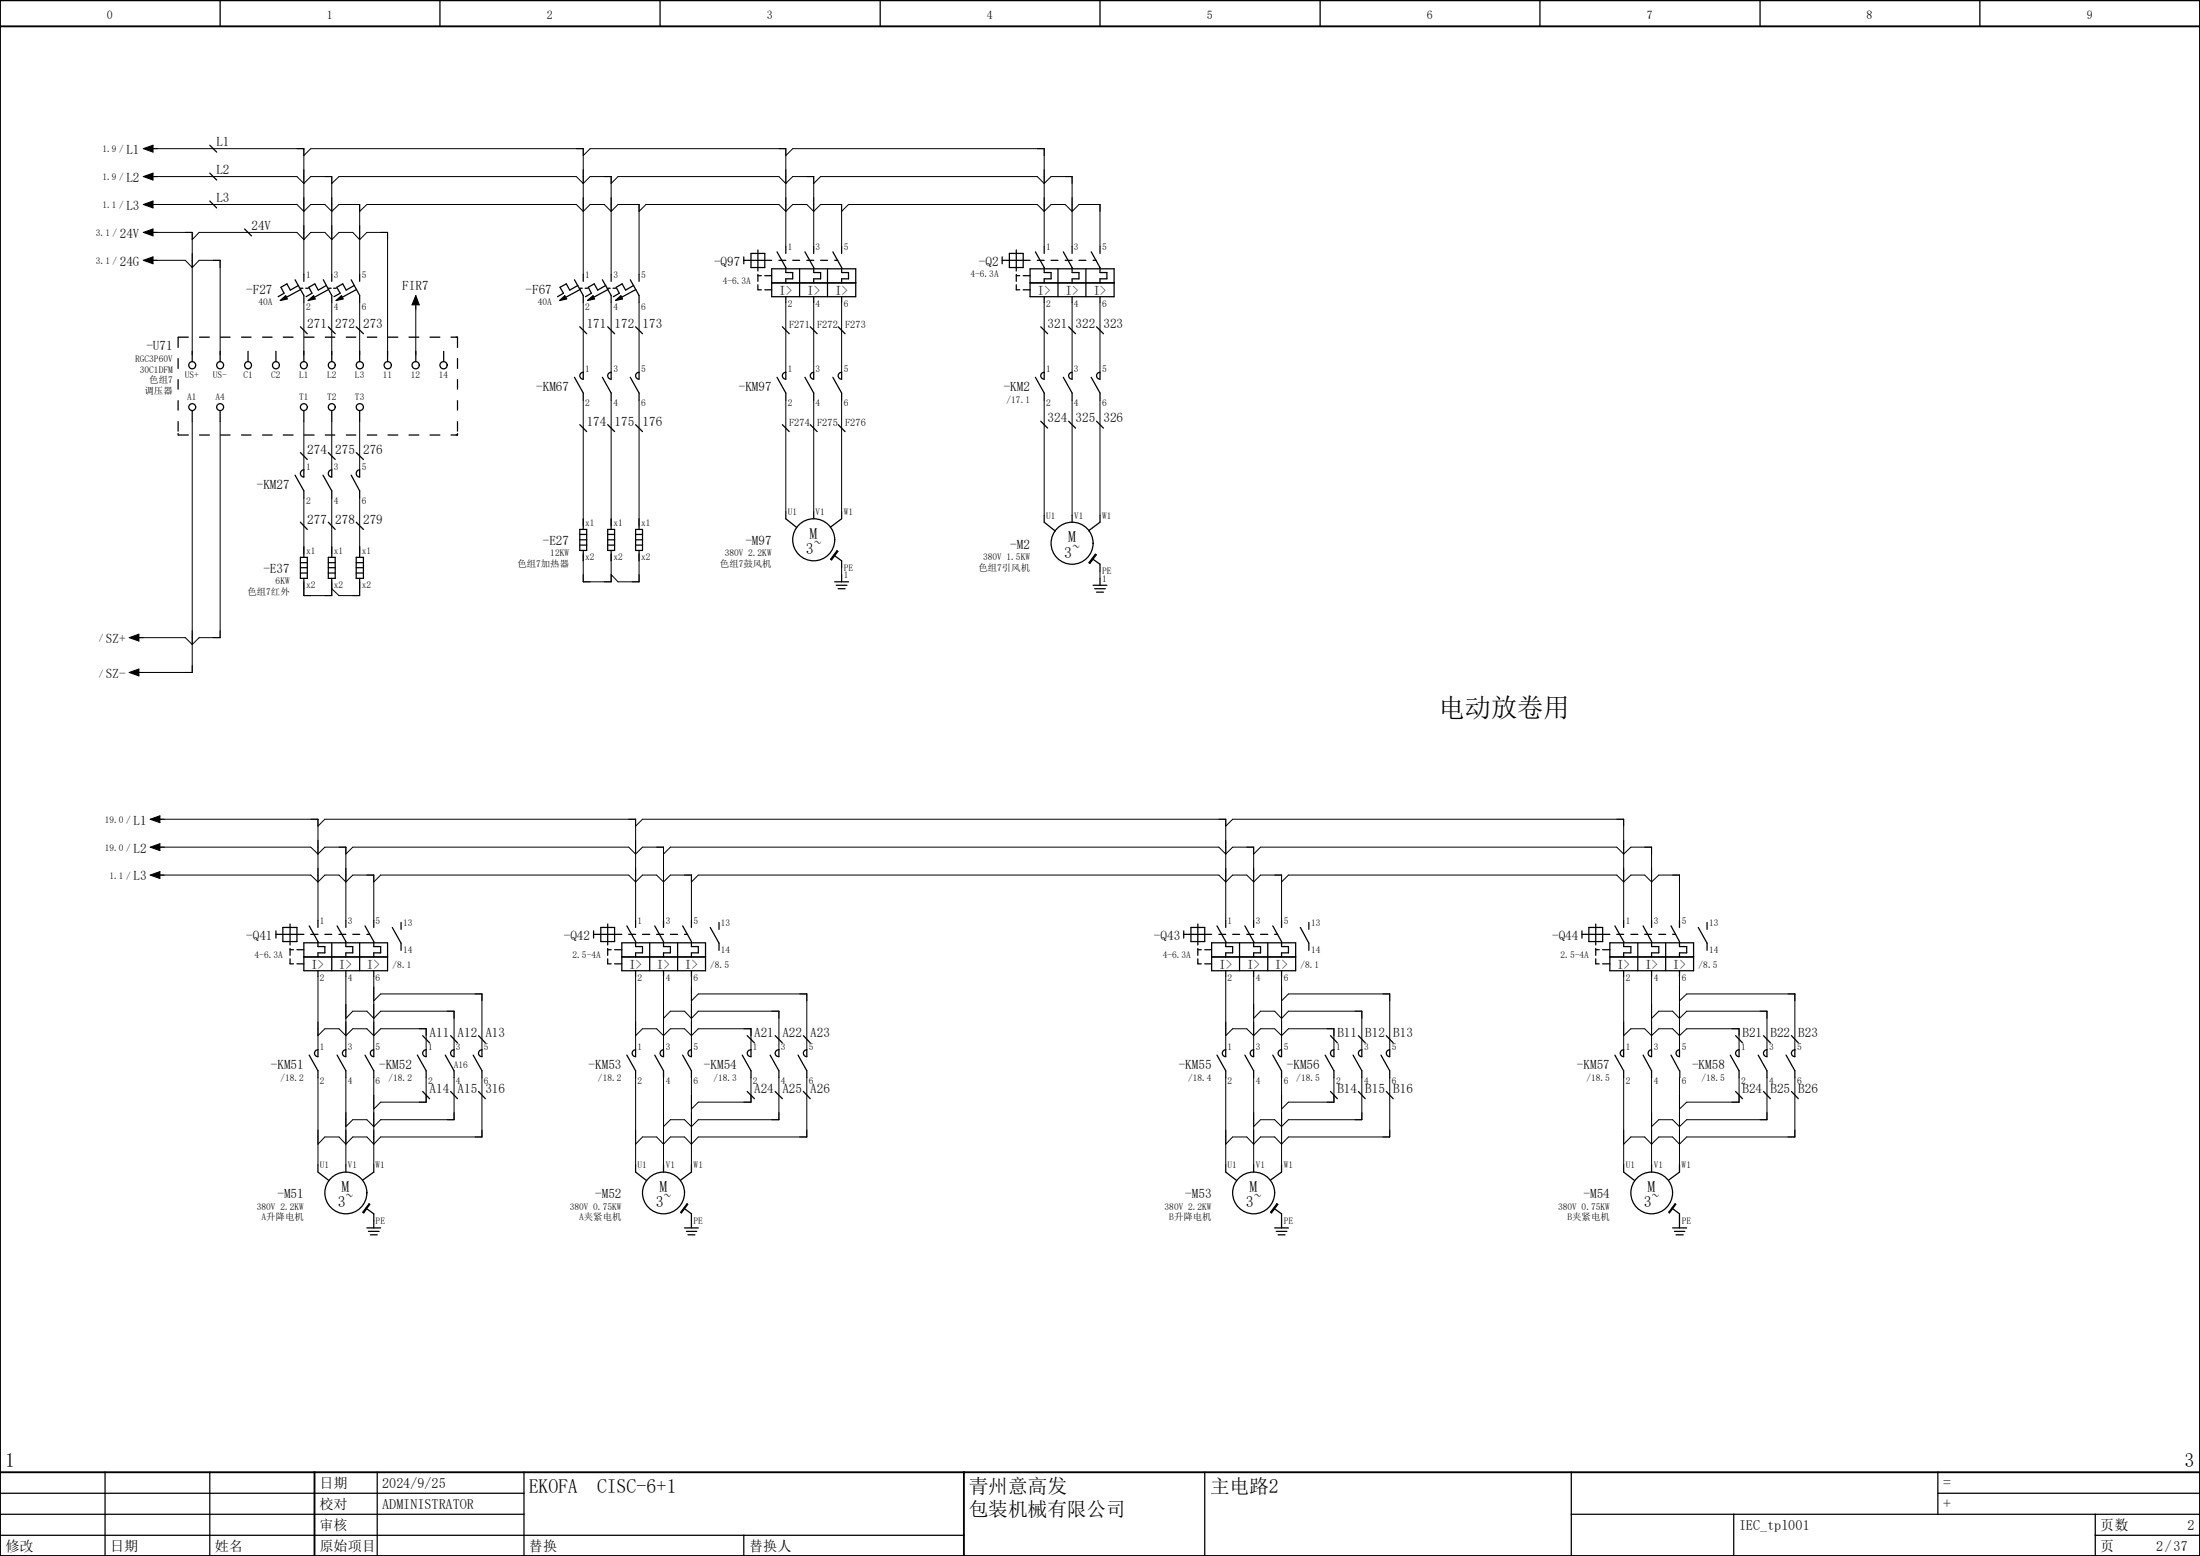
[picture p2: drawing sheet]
<svg xmlns="http://www.w3.org/2000/svg" width="297mm" height="210mm" viewBox="0 0 297 210" stroke-linecap="round" stroke-linejoin="round" font-family="sans-serif">
<path d="M210.1 -.1l-210.1 210.2M0 160.4l70.2 49.6M-.1 210l.2 .1" fill="none" stroke="#fff" stroke-width=".14"/>
<g fill="none" stroke="#000" stroke-width=".17">
<path d="M28.3 19.6l1 .9M29.7 0v3.6M59.4 0v3.6M89.1 0v3.6M118.8 0v3.6M148.5 0v3.6M178.2 0v3.6M207.9 0v3.6M237.6 0v3.6M267.3 0v3.6M28.3 23.4l1 .9M28.3 27.1l1 1"/>
<path d="M33 30.9l1 .9M39.8 37.8l1.2 2.1v.9M40.3 38.5l-1.1 .7-.5-.9-.8 .5 .5 .8-.9 .4M40.6 38.9h.3M40.6 39.1l-1.9 1M41 37v1M41.3 38.9h.3M43.6 37.8l1.2 2.1v.9M44.1 38.5l-1.1 .7-.5-.9-.8 .5 .4 .8-.8 .4M44.3 38.9h.4M44.4 39.1l-2 1M44.8 37v1"/>
<path d="M45 38.9h.4M47.4 37.8l1.2 2.1v.9M47.8 38.5l-1.1 .7-.4-.9-.8 .5 .4 .8-.8 .4M48.1 39.1l-1.9 1M48.6 37v1M77.6 37.8l1.1 2.1v.9M78 38.5l-1.1 .7-.4-.9-.9 .5 .5 .8-.8 .4M78.3 38.9h.3M78.3 39.1l-1.9 1M78.7 37v1M79 38.9h.3M81.3 37.8l1.2 2.1v.9"/>
<path d="M81.8 38.5l-1.1 .7-.5-.9-.8 .5 .4 .8-.8 .4M82 38.9h.4M82.1 39.1l-2 1M82.5 37v1M82.8 38.9h.3M85.1 37.8l1.2 2.1v.9M85.6 38.5l-1.1 .7-.5-.9-.8 .5 .4 .8-.8 .4M85.9 39.1l-2 1M86.3 37v1M100.4 34.7v.9M100.4 35.1h3.8M101.4 34.2h1.9v1.9h-1.9z"/>
<path d="M102.3 33.7v2.9M102.3 37v1M102.3 38.4v.7h.5M102.3 37.2h.5M103.3 39.1h.9M103.3 37.2h.9M104.2 38.2h11.3M104.2 36.3h11.3v3.7h-11.3zM104.9 34l1.2 2.1v.7h.9v.8h-.9v.6M105.2 35.1h.9M106.1 33.3v.9M107 35.1h.9"/>
<path d="M107.9 36.3v3.7M108.7 34l1.2 2.1v.7h.9v.8h-.9v.6M108.9 35.1h1M109.9 33.3v.9M110.8 35.1h.9M111.7 36.3v3.7M112.4 34l1.2 2.1v.7h1v.8h-1v.6M112.7 35.1h.4M113.6 33.3v.9M135.3 35.1h3.8M135.3 34.7v.9M136.3 34.2h1.8v1.9h-1.8z"/>
<path d="M137.2 38.4v.7h.5M137.2 37.2h.5M137.2 33.7v2.9M137.2 37v1M138.1 39.1h1M138.1 37.2h1M139.1 38.2h11.3M139.1 36.3h11.3v3.7h-11.3zM139.8 34l1.2 2.1v.7h.9v.8h-.9v.6M140 35.1h1M141 33.3v.9M141.9 35.1h.9"/>
<path d="M142.8 36.3v3.7M143.6 34l1.1 2.1v.7h1v.8h-1v.6M143.8 35.1h.9M144.7 33.3v.9M145.7 35.1h.9M146.6 36.3v3.7M147.3 34l1.2 2.1v.7h.9v.8h-.9v.6M147.6 35.1h.4M148.5 33.3v.9M26 47.4v1.4M26 55.4v1.5M29.7 47.4v1.4"/>
<path d="M29.7 55.4v1.5M33.5 47.4v1.4M37.3 47.4v1.4M37.8 40.6l.8-.7 .2 .4zM40.6 44.1l.9 .9M41 47.4v1.4M41 55.4v1.5M41.6 40.6l.7-.7 .2 .4zM44.3 44.1l1 .9M44.8 47.4v1.4M44.8 55.4v1.5M45.4 40.6l.7-.7 .2 .4z"/>
<path d="M48.1 44.1l1 .9M48.6 47.4v1.4M48.6 55.4v1.5M52.3 47.4v1.4M56.1 47.4v1.4M59.9 47.4v1.4M75.6 40.6l.6-.7 .3 .4zM77.6 50.9l1.1 2.1v1M78.3 57.3l.9 1M78.3 44.1l.9 .9M78.3 50.5l.4-.3v1a.47 .47 0 0 1-.4-.7zM79.3 40.6l.8-.7 .2 .4z"/>
<path d="M81.3 50.9l1.2 2.1v1M82 57.3l1 1M82 44.1l1 .9M82.1 50.5l.4-.3v1a.47 .47 0 0 1-.4-.7zM83.1 40.6l.7-.7 .2 .4zM85.1 50.9l1.2 2.1v1M85.8 57.3l.9 1M85.8 44.1l.9 .9M86 50.3l.3-.1v1a.47 .47 0 0 1-.5-.4 .47 .47 0 0 1 .2-.5zM104.9 50.9l1.2 2.1v1M105.6 57.3l1 1M105.6 44.1l1 .9"/>
<path d="M105.9 50.3l.2-.1v1a.47 .47 0 0 1-.5-.4 .47 .47 0 0 1 .3-.5zM106.1 40v.8M108.7 50.9l1.2 2.1v1M109.4 57.3l.9 1M109.4 44.1l.9 .9M109.5 50.5l.4-.3v1a.47 .47 0 0 1-.4-.7zM109.9 40v.8M112.4 50.9l1.2 2.1v1M113.2 57.3l.9 1M113.2 44.1l.9 .9M113.2 50.5l.4-.3v1a.47 .47 0 0 1-.4-.7zM113.6 40v.8"/>
<path d="M139.8 50.9l1.2 2.1v1M140.5 56.9l.9 .9M140.5 44.1l.9 .9M140.6 50.5l.4-.3v1a.47 .47 0 0 1-.4-.7zM141 40v.8M143.6 50.9l1.1 2.1v1M144.3 56.9l.9 .9M144.3 44.1l.9 .9M144.5 50.3l.2-.1v1a.47 .47 0 0 1-.4-.4 .47 .47 0 0 1 .2-.5zM144.7 40v.8M147.3 50.9l1.2 2.1v1M148 56.9l1 .9"/>
<path d="M148 44.1l1 .9M148.1 50.5l.4-.3v1a.47 .47 0 0 1-.4-.7zM148.5 40v.8M39.8 64.1l1.2 2.2v.9M40.6 76.6h.9M40.6 75.2h.9v2.9h-.9zM40.6 75.9h.9M40.6 77.3h.9M40.6 61.1l.9 .9M40.6 70.5l.9 1M40.8 63.5l.2-.1v1a.49 .49 0 0 1-.4-.4 .49 .49 0 0 1 .2-.5zM41 73.8v1.4"/>
<path d="M41 78.1v1.4M43.6 64.1l1.2 2.2v.9M44.3 76.6h1M44.3 75.2h1v2.9h-1zM44.3 75.9h1M44.3 77.3h1M44.3 61.1l1 .9M44.3 70.5l1 1M44.6 63.5l.2-.1v1a.49 .49 0 0 1-.5-.4 .49 .49 0 0 1 .3-.5zM44.8 73.8v1.4M44.8 78.1v1.4M47.4 64.1l1.2 2.2v.9"/>
<path d="M48.1 76.6h1M48.1 75.2h1v2.9h-1zM48.1 75.9h1M48.1 77.3h1M48.1 61.1l1 .9M48.1 70.5l1 1M48.3 63.5l.3-.1v1a.49 .49 0 0 1-.5-.4 .49 .49 0 0 1 .2-.5zM48.6 73.8v1.4M48.6 78.1v1.4M78.3 72.9h.9M78.3 71.5h.9v2.8h-.9zM78.3 72.1h.9"/>
<path d="M78.3 73.6h.9M78.7 70v1.5M78.7 74.3v1.4M82 72.9h1M82 71.5h1v2.8h-1zM82 72.1h1M82 73.6h1M82.5 70v1.5M82.5 74.3v1.4M85.8 72.9h.9M85.8 71.5h.9v2.8h-.9zM85.8 72.1h.9"/>
<path d="M85.8 73.6h.9M86.3 70v1.5M86.3 74.3v1.4M106.1 69.1v.9l1.5 1.2M109.9 69.1v.9M112.6 74.9l1 .8v.9M112.7 78.5h1.9M112.9 79h1.4M113 74.3l.1 .1-.8 1.2-.2-.1zM113.2 79.5h.9M113.6 69.1v.9l-1.5 1.2M113.6 77.6v.9"/>
<path d="M141 69.6v.9l1.5 1.2M144.7 69.6v.9M147.4 75.4l1.1 .8v.9M147.6 79h1.8M147.8 79.5h1.4M147.9 74.8l.1 .1-.8 1.1-.2-.1zM148 79.9h1M148.5 69.6v.9l-1.5 1.1M148.5 78.1v.9M37.3 125.6v1M37.3 126.1h3.7M38.2 125.2h1.9v1.9h-1.9z"/>
<path d="M39.2 129.4v.7h.4M39.2 128.2h.4M39.2 124.7v2.9M39.2 128v.9M40.1 130.1h.9M40.1 128.2h.9M41 127.3h11.3v3.7h-11.3zM41 129.2h11.3M41.7 125l1.2 2.1v.7h1v.8h-1v.6M42 126.1h.9M42.9 124.2v1M42.9 131v.8"/>
<path d="M43.9 126.1h.9M44.8 127.3v3.7M45.5 125l1.2 2.1v.7h.9v.8h-.9v.6M45.8 126.1h.9M46.7 124.2v1M46.7 131v.8M47.6 126.1h1M48.6 127.3v3.7M49.3 125l1.2 2.1v.7h.9v.8h-.9v.6M49.5 126.1h.4M50.5 124.2v1M50.5 131v.8"/>
<path d="M53 125.2l1.1 2.1v1M54.1 124.5v.9M57.1 139.8l.9 1M60.8 139.8l1 1M64.6 139.8l.9 1M80.1 126.1h3.8M80.1 125.6v1M81.1 125.2h1.9v1.9h-1.9zM82 124.7v2.9M82 128v.9M82 129.4v.7h.5M82 128.2h.5"/>
<path d="M83 130.1h.9M83 128.2h.9M83.9 129.2h11.3M83.9 127.3h11.3v3.7h-11.3zM84.6 125l1.2 2.1v.7h.9v.8h-.9v.6M84.9 126.1h.9M85.8 124.2v1M85.8 131v.8M86.7 126.1h1M87.7 127.3v3.7M88.4 125l1.2 2.1v.7h.9v.8h-.9v.6M88.6 126.1h1"/>
<path d="M89.6 124.2v1M89.6 131v.8M90.5 126.1h1M91.5 127.3v3.7M92.2 125l1.1 2.1v.7h1v.8h-1v.6M92.4 126.1h.4M93.3 124.2v1M93.3 131v.8M95.9 125.2l1.2 2.1v1M97.1 124.5v.9M100.9 139.8l1 1M104.6 139.8l1 1"/>
<path d="M108.5 139.8l.9 1M159.8 126.1h3.8M159.8 125.6v1M160.8 125.2h1.8v1.9h-1.8zM161.7 124.7v2.9M161.7 128v.9M161.7 129.4v.7h.5M161.7 128.2h.5M162.6 130.1h1M162.6 128.2h1M163.6 129.2h11.3M163.6 127.3h11.3v3.7h-11.3z"/>
<path d="M164.3 125l1.2 2.1v.7h.9v.8h-.9v.6M164.5 126.1h1M165.5 124.2v1M165.5 131v.8M166.4 126.1h.9M167.3 127.3v3.7M168.1 125l1.1 2.1v.7h1v.8h-1v.6M168.3 126.1h.9M169.2 124.2v1M169.2 131v.8M170.2 126.1h1M171.2 127.3v3.7"/>
<path d="M171.8 125l1.2 2.1v.7h.9v.8h-.9v.6M172.1 126.1h.4M173 124.2v1M173 131v.8M175.6 125.2l1.1 2.1v1M176.7 124.5v.9M179.6 139.8l1 1M183.4 139.8l.9 1M187.2 139.8l.9 1M213.6 126.1h3.7M213.6 125.6v1M214.5 125.2h1.9v1.9h-1.9z"/>
<path d="M215.4 129.4v.7h.5M215.4 128.2h.5M215.4 124.7v2.9M215.4 128v.9M216.4 130.1h.9M216.4 128.2h.9M217.3 129.2h11.3M217.3 127.3h11.3v3.7h-11.3zM218 125l1.2 2.1v.7h1v.8h-1v.6M218.3 126.1h.9M219.2 124.2v1M219.2 131v.8"/>
<path d="M220.2 126.1h.9M221.1 127.3v3.7M221.8 125l1.2 2.1v.7h.9v.8h-.9v.6M222 126.1h1M223 124.2v1M223 131v.8M223.9 126.1h1M224.9 127.3v3.7M225.6 125l1.1 2.1v.7h1v.8h-1v.6M225.8 126.1h.4M226.7 124.2v1M226.7 131v.8"/>
<path d="M229.3 125.2l1.2 2.1v1M230.5 124.5v.9M234.3 139.8l.9 1M238.1 139.8l.9 1M241.9 139.8l.9 1M41.7 142.4l1.2 2.1v1M42.5 141.9l.4-.2v.9a.47 .47 0 0 1-.4-.7zM42.9 157.2v1l1.5 1.1M45.5 142.4l1.2 2.1v1M46.5 141.8l.2-.1v.9a.47 .47 0 0 1-.5-.3 .47 .47 0 0 1 .3-.5zM46.7 157.2v1M49.3 142.4l1.2 2.1v1"/>
<path d="M50.2 141.8l.3-.1v.9a.47 .47 0 0 1-.5-.3 .47 .47 0 0 1 .2-.5zM50.5 157.2v1l-1.6 1.1M56.3 142.4l1.2 2.1v1M57.1 147.3l.9 1M57.1 141.9l.4-.2v.9a.47 .47 0 0 1-.4-.7zM60.1 142.4l1.2 2.1v1M60.8 147.3l1 1M61.1 141.8l.2-.1v.9a.47 .47 0 0 1-.4-.3 .47 .47 0 0 1 .2-.5zM63.9 142.4l1.2 2.1v1M64.6 147.3l.9 1M64.8 141.8l.3-.1v.9a.47 .47 0 0 1-.5-.3 .47 .47 0 0 1 .2-.5zM84.6 142.4l1.2 2.1v1"/>
<path d="M85.4 141.9l.4-.2v.9a.47 .47 0 0 1-.4-.7zM85.8 157.2v1l1.5 1.1M88.4 142.4l1.2 2.1v1M89.2 141.9l.4-.2v.9a.47 .47 0 0 1-.4-.7zM89.6 157.2v1M92.2 142.4l1.1 2.1v1M93.1 141.8l.2-.1v.9a.47 .47 0 0 1-.4-.3 .47 .47 0 0 1 .2-.5zM93.3 157.2v1l-1.4 1.1M100.2 142.4l1.2 2.1v1M100.9 147.3l1 1M100.9 141.9l.5-.2v.9a.47 .47 0 0 1-.5-.7zM104 142.4l1.2 2.1v1"/>
<path d="M104.6 147.3l1 1M104.7 141.9l.5-.2v.9a.47 .47 0 0 1-.5-.7zM107.7 142.4l1.2 2.1v1M108.5 147.3l.9 1M108.7 141.8l.2-.1v.9a.47 .47 0 0 1-.4-.3 .47 .47 0 0 1 .2-.5zM164.3 142.4l1.2 2.1v1M165.1 141.9l.4-.2v.9a.47 .47 0 0 1-.4-.7zM165.5 157.2v1l1.5 1.1M168.1 142.4l1.1 2.1v1M168.8 141.9l.4-.2v.9a.47 .47 0 0 1-.4-.7zM169.2 157.2v1M171.8 142.4l1.2 2.1v1"/>
<path d="M172.6 141.9l.4-.2v.9a.47 .47 0 0 1-.4-.7zM173 157.2v1l-1.5 1.1M178.9 142.4l1.2 2.1v1M179.6 147.3l1 1M179.7 141.9l.4-.2v.9a.47 .47 0 0 1-.4-.7zM182.7 142.4l1.2 2.1v1M183.4 147.3l.9 1M183.5 141.9l.4-.2v.9a.47 .47 0 0 1-.4-.7zM186.4 142.4l1.2 2.1v1M187.2 147.3l.9 1M187.2 141.9l.4-.2v.9a.47 .47 0 0 1-.4-.7zM218 142.4l1.2 2.1v1"/>
<path d="M218.8 141.9l.4-.2v.9a.47 .47 0 0 1-.4-.7zM219.2 157.2v1l1.5 1.1M221.8 142.4l1.2 2.1v1M222.7 141.8l.3-.1v.9a.47 .47 0 0 1-.5-.3 .47 .47 0 0 1 .2-.5zM223 157.2v1M225.6 142.4l1.1 2.1M226.3 141.9l.4-.2v.9a.47 .47 0 0 1-.4-.7zM226.7 157.2v1l-1.4 1.1M226.8 144.5v1M233.6 142.4l1.2 2.1v1M234.3 147.3l.9 1M234.4 141.9l.4-.2v.9a.47 .47 0 0 1-.4-.7z"/>
<path d="M237.4 142.4l1.1 2.1v1M238.1 147.3l.9 1M238.3 141.8l.2-.1v.9a.47 .47 0 0 1-.4-.3 .47 .47 0 0 1 .2-.5zM241.1 142.4l1.2 2.1v1M241.9 147.3l.9 1M241.9 141.9l.4-.2v.9a.47 .47 0 0 1-.4-.7zM49.4 163.1l1.1 .7v1.9M49.5 165.7h1.9M49.7 166.2h1.5M49.8 162.5l.1 .1-.8 1.1-.1-.1zM50 166.7h.9M92.3 163.1l1 .7v1.9"/>
<path d="M92.4 165.7h1.9M92.7 166.2h1.4M92.8 162.5v.1l-.8 1.1-.1-.1zM92.9 166.7h.9M172 163.1l1 .7v1.9M172.1 165.7h1.8M172.3 166.2h1.4M172.4 162.5l.1 .1-.8 1.1-.2-.1zM172.6 166.7h.9M225.7 163.1l1 .7v1.9M225.8 165.7h1.9M226.1 166.2h1.4"/>
<path d="M226.1 162.5l.1 .1-.8 1.1-.1-.1zM226.3 166.7h.9M14.2 198.7v11.3M28.3 198.7v11.3M50.9 198.7v11.3M70.7 198.7v11.3M162.6 198.7v11.3M212.1 198.7v11.3M261.6 198.7v5.7M0 207.2h130.1M0 204.4h70.7M0 201.5h70.7"/>
<path d="M100.4 207.2v2.8M212.1 204.4h84.9M234.1 204.4v5.6M261.6 201.5h35.4M282.9 207.2h14.1M282.9 204.4v5.6"/>
<circle cx="25.9" cy="49.3" r=".48"/>
<circle cx="26" cy="54.9" r=".46"/>
<circle cx="29.7" cy="49.3" r=".48"/>
<circle cx="29.7" cy="54.9" r=".46"/>
<circle cx="33.5" cy="49.3" r=".48"/>
<circle cx="37.2" cy="49.3" r=".48"/>
<circle cx="41" cy="49.3" r=".48"/>
<circle cx="41" cy="54.9" r=".46"/>
<circle cx="44.8" cy="49.3" r=".48"/>
<circle cx="44.8" cy="54.9" r=".46"/>
<circle cx="48.6" cy="49.3" r=".49"/>
<circle cx="48.6" cy="54.9" r=".48"/>
<circle cx="52.3" cy="49.3" r=".49"/>
<circle cx="56.1" cy="49.3" r=".49"/>
<circle cx="59.9" cy="49.3" r=".49"/>
<circle cx="109.9" cy="72.9" r="2.84"/>
<circle cx="144.7" cy="73.3" r="2.84"/>
<circle cx="46.7" cy="161" r="2.83"/>
<circle cx="89.6" cy="161" r="2.83"/>
<circle cx="169.3" cy="161" r="2.83"/>
<circle cx="223" cy="161" r="2.82"/>
</g>
<path d="M0 3.6h297M0 0h297v210h-297zM0 198.7h297M42.5 198.7v11.3M130.1 198.7v11.3" fill="none" stroke="#000" stroke-width=".25"/>
<g fill="none" stroke="#000" stroke-width=".14">
<path d="M19.3 35.1l1.4-.4v.9zM19.3 20.1l1.4-.5v.9zM19.3 23.8l1.4-.4v.9zM19.3 27.6l1.4-.5v1zM19.3 31.4l1.4-.5v.9zM20.3 20.1h20.7v16.9M20.3 27.6h19.8l.9 .9 1-.9h1.9l.9 .9 1-.9h2.8v9.4M20.3 23.8h19.8l.9 1 1-1h2.8v13.2M20.3 31.4h5.7v16.5M20.3 35.1h4.7l1 1 .9-1h2.8v12.8M26 32.3l.9-.9h13.2l.9 .9 1-.9h1.9l.9 .9 1-.9h1.8l1 .9 .9-.9h2.8v16.5M41 21l1-.9h36.7v16.9"/>
<path d="M44.8 24.8l1-1h32l.9 1 1-1h2.8v13.2M48.6 28.5l.9-.9h28.3l.9 .9 1-.9h1.9l.9 .9 .9-.9h2.9v9.4M56.1 39.9l.5 1.2h-1zM78.7 21l1-.9h26.4v13.2M82.5 24.8l.9-1h21.8l.9 1 .9-1h2.9v9.5M86.3 28.5l.9-.9h18l.9 .9 .9-.9h1.9l1 .9 .9-.9h2.8v5.7M106.1 21l.9-.9h34v13.2M109.9 24.8l.9-1h29.2l1 1 .9-1h2.8v9.5M113.6 28.5l1-.9h25.4l1 .9 .9-.9h1.9l.9 .9 1-.9h2.8v5.7M26 56.9v33.9h-7.6M29.7 56.9v29.2h-2.8l-.9 .9-1-.9h-6.6M41 40.8v7.1"/>
<path d="M41 56.9v6.5M44.8 40.8v7.1M44.8 56.9v6.5M48.6 40.8v7.1M48.6 56.9v6.5M56.1 41.1v6.8M78.7 40.8v9.4M78.7 54v17M82.5 40.8v9.4M82.5 54v17M86.3 40.8v9.4M86.3 54v17"/>
<path d="M106.1 40.8v9.4M106.1 54v15.1M109.9 40.8v9.4M109.9 54v15.1M113.6 40.8v9.4M113.6 54v15.1M141 40.8v9.4M141 54v15.6M144.7 40.8v9.4M144.7 54v15.6M148.5 40.8v9.4M148.5 54v15.6"/>
<path d="M41 78.5v1.9h3.8v-1.9M41 67.2v7.6M44.8 67.2v7.6M48.6 78.5v1.9h-2.8l-1-.9M48.6 67.2v7.6M78.7 74.8v3.7h3.8v-3.7M86.3 74.8v3.7h-2.9l-.9-.9M113.6 76.6v1M148.5 77.1v1M17.4 86.1l1.4-.5v.9zM17.4 90.8l1.4-.5v.9zM20.3 114.3l1.3-.4v.9z"/>
<path d="M20.3 110.6l1.3-.5v.9zM20.3 118.1l1.3-.5v1zM21.3 110.6h21.6v13.6M21.3 114.3h20.7l.9 1 1-1h2.8v9.9M21.3 118.1h20.7l.9 .9 1-.9h1.9l.9 .9 .9-.9h2.9v6.1M42.9 111.5l1-.9h41.9v13.6M46.7 115.3l.9-1h37.3l.9 1 .9-1h2.9v9.9M50.5 119l.9-.9h33.5l.9 .9 .9-.9h1.9l1 .9 .9-.9h2.8v6.1M85.8 111.5l.9-.9h78.8v13.6M89.6 115.3l.9-1h74l1 1 .9-1h2.8v9.9M93.3 119l1-.9h70.2l1 .9 .9-.9h1.9l.9 .9 1-.9h2.8v6.1M165.5 111.5l.9-.9h52.8v13.6"/>
<path d="M169.2 115.3l1-1h48.1l.9 1 1-1h2.8v9.9M173 119l.9-.9h44.4l.9 .9 1-.9h1.8l1 .9 .9-.9h2.8v6.1M42.9 139.8l1-.9h1.9l.9 .9 .9-.9h1.9l1 .9 .9-.9h6.1v2.8M42.9 131.8v9.9M46.7 137.5l.9-1h1.9l1 1 .9-1h9.9v5.2M46.7 131.8v9.9M50.5 135.1l.9-.9h13.7v7.5M50.5 131.8v9.9M85.8 139.8l.9-.9h1.9l1 .9 .9-.9h1.9l.9 .9 1-.9h7.1v2.8M85.8 131.8v9.9M89.6 137.5l.9-1h1.9l.9 1 1-1h10.9v5.2M89.6 131.8v9.9"/>
<path d="M93.3 135.1l1-.9h14.6v7.5M93.3 131.8v9.9M165.5 131.8v9.9M165.5 139.8l.9-.9h1.9l.9 .9 1-.9h1.9l.9 .9 .9-.9h6.2v2.8M169.2 131.8v9.9M169.2 137.5l1-1h1.9l.9 1 .9-1h10v5.2M173 131.8v9.9M173 135.1l.9-.9h13.7v7.5M219.2 139.8l1-.9h1.8l1 .9 .9-.9h1.9l.9 .9 1-.9h7.1v2.8M219.2 131.8v9.9M223 137.5l.9-1h1.9l.9 1 1-1h10.8v5.2M223 131.8v9.9"/>
<path d="M226.7 135.1l1-.9h14.6v7.5M226.7 131.8v9.9M42.9 145.5v11.7M46.7 145.5v11.7M50.5 145.5v11.7M57.5 145.5v3.3h-6.1l-.9 .9M61.3 145.5v5.6h-9.9l-.9 1-1-1h-1.9l-.9 1M65.1 145.5v8h-13.7l-.9 .9-1-.9h-1.9l-.9 .9-.9-.9h-1.9l-1 .9M85.8 145.5v11.7M89.6 145.5v11.7M93.3 145.5v11.7M101.4 145.5v3.3h-7.1l-1 .9"/>
<path d="M105.2 145.5v5.6h-10.9l-1 1-.9-1h-1.9l-.9 1M108.9 145.5v8h-14.6l-1 .9-.9-.9h-1.9l-.9 .9-1-.9h-1.9l-.9 .9M165.5 145.5v11.7M169.2 145.5v11.7M173 145.5v11.7M180.1 145.5v3.3h-6.2l-.9 .9M183.9 145.5v5.6h-10l-.9 1-.9-1h-1.9l-1 1M187.6 145.5v8h-13.7l-.9 .9-.9-.9h-1.9l-1 .9-.9-.9h-1.9l-.9 .9M219.2 145.5v11.7M223 145.5v11.7M226.7 145.5v11.7M234.8 145.5v3.3h-7.1l-1 .9"/>
<path d="M238.5 145.5v5.6h-10.8l-1 1-.9-1h-1.9l-.9 1M242.3 145.5v8h-14.6l-1 .9-.9-.9h-1.9l-.9 .9-1-.9h-1.8l-1 .9"/>
</g>
<g fill="#000">
<path d="M19.3 20.1l1.4-.5v.9zM19.3 35.1l1.4-.4v.9zM19.3 31.4l1.4-.5v.9zM19.3 23.8l1.4-.4v.9zM19.3 27.6l1.4-.5v1zM24 58.5h.1l-.1 .3zM37.8 40.6l.8-.7 .2 .4zM41.6 40.6l.7-.7 .2 .4zM45.4 40.6l.7-.7 .2 .4zM56.1 39.9l.5 1.2h-1zM61.5 58.6l.3 .1-.3 .1zM61.5 45.4l.3 .1-.3 .1z"/>
<path d="M61.7 58.5h.1v.3zM75.6 40.6l.6-.7 .3 .4zM79.3 40.6l.8-.7 .2 .4zM83.1 40.6l.7-.7 .2 .4zM113 74.3l.1 .1-.8 1.2-.2-.1zM147.9 74.8l.1 .1-.8 1.1-.2-.1zM17.4 86.1l1.4-.5v.9zM17.4 90.8l1.4-.5v.9zM20.3 114.3l1.3-.4v.9zM20.3 110.6l1.3-.5v.9zM20.3 118.1l1.3-.5v1zM49.8 162.5l.1 .1-.8 1.1-.1-.1z"/>
<path d="M92.8 162.5v.1l-.8 1.1-.1-.1zM172.4 162.5l.1 .1-.8 1.1-.2-.1zM226.1 162.5l.1 .1-.8 1.1-.1-.1z"/>
<path d="M24 45.5v1.4h.1v-1.4l-.1-.1zM24 48.3v1.5h.1v-1.5zM24 51.2v1.4h.1v-1.4zM24 54v1.4h.1v-1.4zM24 56.9v1.4h.1v-1.4z"/>
<path d="M24 58.6v.1v.1h1.5v-.2zM26.9 58.6v.2h1.4v-.2zM29.7 58.6v.2h1.4v-.2zM32.6 58.6v.2h1.4v-.2zM35.4 58.6v.2h1.4v-.2zM38.2 58.6v.2h1.4v-.2zM41 58.6v.2h1.5v-.2zM43.9 58.6v.2h1.4v-.2zM46.7 58.6v.2h1.4v-.2zM49.5 58.6v.2h1.4v-.2zM52.3 58.6v.2h1.5v-.2zM55.2 58.6v.2h1.4v-.2zM58 58.6v.2h1.4v-.2zM60.8 58.6v.2h1v-.1v-.1z"/>
<path d="M24 45.4v.1v.1h1.5v-.2zM26.9 45.4v.2h1.4v-.2zM29.7 45.4v.2h1.4v-.2zM32.6 45.4v.2h1.4v-.2zM35.4 45.4v.2h1.4v-.2zM38.2 45.4v.2h1.4v-.2zM41 45.4v.2h1.5v-.2zM43.9 45.4v.2h1.4v-.2zM46.7 45.4v.2h1.4v-.2zM49.5 45.4v.2h1.4v-.2zM52.3 45.4v.2h1.5v-.2zM55.2 45.4v.2h1.4v-.2zM58 45.4v.2h1.4v-.2zM60.8 45.4v.2h1v-.1v-.1z"/>
<path d="M61.7 45.5v1.4h.1v-1.4v-.1zM61.7 48.3v1.5h.1v-1.5zM61.7 51.2v1.4h.1v-1.4zM61.7 54v1.4h.1v-1.4zM61.7 56.9v1.4h.1v-1.4z"/>
</g>
<text font-size="3.6" x="194.2" y="96.8">电动放卷用</text>
<g font-size="2.7">
<text x=".7" y="198">1</text>
<text x="294.9" y="198">3</text>
<text x="71.4" y="201.5">EKOFA</text>
<text x="80.6" y="201.5">CISC-6+1</text>
<text x="130.8" y="201.5">青州意高发</text>
<text x="163.4" y="201.5">主电路2</text>
<text x="130.8" y="204.6">包装机械有限公司</text>
</g>
<g font-size="2.1">
<text x="108.8" y="74.8">3~</text>
<text x="109.3" y="72.7">M</text>
<text x="143.7" y="75.3">3~</text>
<text x="144.2" y="73.1">M</text>
<text x="46.1" y="160.8">M</text>
<text x="89" y="160.8">M</text>
<text x="168.7" y="160.8">M</text>
<text x="222.4" y="160.8">M</text>
<text x="45.6" y="162.9">3~</text>
<text x="88.5" y="162.9">3~</text>
<text x="168.2" y="162.9">3~</text>
<text x="221.9" y="162.9">3~</text>
<text x="262.3" y="203.7">+</text>
<text x="262.3" y="200.8">=</text>
</g>
<g font-size="1.9">
<text x="43.1" y="203.7">校对</text>
<text x="43.1" y="200.8">日期</text>
<text x="51.6" y="203.7">ADMINISTRATOR</text>
<text x="51.6" y="200.8">2024/9/25</text>
<text x=".7" y="209.3">修改</text>
<text x="14.9" y="209.3">日期</text>
<text x="29" y="209.3">姓名</text>
<text x="43.1" y="209.3">原始项目</text>
<text x="43.1" y="206.5">审核</text>
<text x="71.4" y="209.3">替换</text>
<text x="101.1" y="209.3">替换人</text>
<text x="234.8" y="206.5">IEC_tpl001</text>
<text x="283.5" y="206.5">页数</text>
<text x="283.5" y="209.3">页</text>
<text x="291.1" y="209.3">2/37</text>
<text x="295.3" y="206.5">2</text>
</g>
<g font-size="1.8">
<text x="17.1" y="20.8">L1</text>
<text x="29.2" y="19.8">L1</text>
<text x="29.2" y="23.5">L2</text>
<text x="17.1" y="24.6">L2</text>
<text x="17.1" y="28.3">L3</text>
<text x="29.2" y="27.3">L3</text>
<text x="16.2" y="35.9">24G</text>
<text x="16.2" y="32.1">24V</text>
<text x="33.9" y="31.1">24V</text>
<text x="96.4" y="35.9">-Q97</text>
<text x="132.2" y="35.9">-Q2</text>
<text x="33.2" y="39.6">-F27</text>
<text x="54.3" y="39.1">FIR7</text>
<text x="71" y="39.6">-F67</text>
<text x="105.2" y="39.8">I&gt;</text>
<text x="109" y="39.8">I&gt;</text>
<text x="112.7" y="39.8">I&gt;</text>
<text x="140.1" y="39.8">I&gt;</text>
<text x="143.9" y="39.8">I&gt;</text>
<text x="147.6" y="39.8">I&gt;</text>
<text x="19.8" y="47.2">-U71</text>
<text x="41.5" y="44.3">271</text>
<text x="45.3" y="44.3">272</text>
<text x="49" y="44.3">273</text>
<text x="79.2" y="44.3">171</text>
<text x="83" y="44.3">172</text>
<text x="86.7" y="44.3">173</text>
<text x="141.4" y="44.3">321</text>
<text x="145.2" y="44.3">322</text>
<text x="149" y="44.3">323</text>
<text x="72.4" y="52.8">-KM67</text>
<text x="99.7" y="52.8">-KM97</text>
<text x="135.5" y="52.8">-KM2</text>
<text x="79.2" y="57.5">174</text>
<text x="83" y="57.5">175</text>
<text x="86.7" y="57.5">176</text>
<text x="141.4" y="57">324</text>
<text x="145.2" y="57">325</text>
<text x="149" y="57">326</text>
<text x="41.5" y="61.3">274</text>
<text x="45.3" y="61.3">275</text>
<text x="49" y="61.3">276</text>
<text x="34.7" y="66">-KM27</text>
<text x="41.5" y="70.7">277</text>
<text x="45.3" y="70.7">278</text>
<text x="49" y="70.7">279</text>
<text x="35.6" y="77.3">-E37</text>
<text x="73.3" y="73.6">-E27</text>
<text x="100.6" y="73.6">-M97</text>
<text x="136.4" y="74">-M2</text>
<text x="14.3" y="86.8">SZ+</text>
<text x="14.3" y="91.5">SZ-</text>
<text x="18" y="111.3">L1</text>
<text x="18" y="115.1">L2</text>
<text x="18" y="118.8">L3</text>
<text x="33.2" y="126.9">-Q41</text>
<text x="42" y="130.8">I&gt;</text>
<text x="45.8" y="130.8">I&gt;</text>
<text x="49.5" y="130.8">I&gt;</text>
<text x="76.1" y="126.9">-Q42</text>
<text x="84.9" y="130.8">I&gt;</text>
<text x="88.7" y="130.8">I&gt;</text>
<text x="92.5" y="130.8">I&gt;</text>
<text x="155.8" y="126.9">-Q43</text>
<text x="164.6" y="130.8">I&gt;</text>
<text x="168.4" y="130.8">I&gt;</text>
<text x="172.1" y="130.8">I&gt;</text>
<text x="209.5" y="126.9">-Q44</text>
<text x="218.3" y="130.8">I&gt;</text>
<text x="222.1" y="130.8">I&gt;</text>
<text x="225.8" y="130.8">I&gt;</text>
<text x="58" y="140">A11</text>
<text x="61.8" y="140">A12</text>
<text x="65.5" y="140">A13</text>
<text x="101.8" y="140">A21</text>
<text x="105.6" y="140">A22</text>
<text x="109.4" y="140">A23</text>
<text x="180.6" y="140">B11</text>
<text x="184.3" y="140">B12</text>
<text x="188.1" y="140">B13</text>
<text x="235.2" y="140">B21</text>
<text x="239" y="140">B22</text>
<text x="242.8" y="140">B23</text>
<text x="36.6" y="144.3">-KM51</text>
<text x="51.2" y="144.3">-KM52</text>
<text x="58" y="147.5">A14</text>
<text x="61.8" y="147.5">A15</text>
<text x="65.5" y="147.5">316</text>
<text x="79.5" y="144.3">-KM53</text>
<text x="95" y="144.3">-KM54</text>
<text x="101.8" y="147.5">A24</text>
<text x="105.6" y="147.5">A25</text>
<text x="109.4" y="147.5">A26</text>
<text x="159.1" y="144.3">-KM55</text>
<text x="173.7" y="144.3">-KM56</text>
<text x="180.6" y="147.5">B14</text>
<text x="184.3" y="147.5">B15</text>
<text x="188.1" y="147.5">B16</text>
<text x="212.9" y="144.3">-KM57</text>
<text x="228.4" y="144.3">-KM58</text>
<text x="235.2" y="147.5">B24</text>
<text x="239" y="147.5">B25</text>
<text x="242.8" y="147.5">B26</text>
<text x="37.5" y="161.8">-M51</text>
<text x="80.4" y="161.8">-M52</text>
<text x="160" y="161.8">-M53</text>
<text x="213.8" y="161.8">-M54</text>
</g>
<g font-size="1.6">
<text x="14.4" y="2.6">0</text>
<text x="44.1" y="2.6">1</text>
<text x="73.8" y="2.6">2</text>
<text x="103.5" y="2.6">3</text>
<text x="133.2" y="2.6">4</text>
<text x="162.9" y="2.6">5</text>
<text x="192.6" y="2.6">6</text>
<text x="222.3" y="2.6">7</text>
<text x="252" y="2.6">8</text>
<text x="281.7" y="2.6">9</text>
</g>
<g font-size="1.4">
<text x="106.6" y="44.3">F271</text>
<text x="110.3" y="44.3">F272</text>
<text x="114.1" y="44.3">F273</text>
<text x="106.6" y="57.5">F274</text>
<text x="110.3" y="57.5">F275</text>
<text x="114.1" y="57.5">F276</text>
</g>
<g font-size="1.3">
<text x="13.8" y="20.6">1.9 /</text>
<text x="13.8" y="24.3">1.9 /</text>
<text x="13.8" y="28.1">1.1 /</text>
<text x="13" y="35.6">3.1 /</text>
<text x="13" y="31.9">3.1 /</text>
<text x="106.3" y="33.7">1</text>
<text x="110.1" y="33.7">3</text>
<text x="113.9" y="33.7">5</text>
<text x="141.2" y="33.7">1</text>
<text x="145" y="33.7">3</text>
<text x="148.8" y="33.7">5</text>
<text x="34.9" y="41.1">40A</text>
<text x="41.3" y="37.5">1</text>
<text x="41.3" y="41.9">2</text>
<text x="45.1" y="37.5">3</text>
<text x="45.1" y="41.9">4</text>
<text x="48.9" y="37.5">5</text>
<text x="48.9" y="41.9">6</text>
<text x="72.6" y="41.1">40A</text>
<text x="79" y="37.5">1</text>
<text x="79" y="41.9">2</text>
<text x="82.8" y="37.5">3</text>
<text x="82.8" y="41.9">4</text>
<text x="86.6" y="37.5">5</text>
<text x="86.6" y="41.9">6</text>
<text x="97.6" y="38.4">4-6.3A</text>
<text x="106.3" y="41.4">2</text>
<text x="110.1" y="41.4">4</text>
<text x="113.9" y="41.4">6</text>
<text x="131" y="37.4">4-6.3A</text>
<text x="141.2" y="41.4">2</text>
<text x="145" y="41.4">4</text>
<text x="148.8" y="41.4">6</text>
<text x="18.2" y="48.9">RGC3P60V</text>
<text x="18.9" y="50.3">30C1DFM</text>
<text x="19.5" y="53.2">调压器</text>
<text x="20.2" y="51.7">色组7</text>
<text x="24.9" y="51.1">US+</text>
<text x="28.7" y="51.1">US-</text>
<text x="32.9" y="51.1">C1</text>
<text x="36.6" y="51.1">C2</text>
<text x="40.4" y="51.1">L1</text>
<text x="44.2" y="51.1">L2</text>
<text x="47.9" y="51.1">L3</text>
<text x="51.7" y="51.1">11</text>
<text x="55.5" y="51.1">12</text>
<text x="59.2" y="51.1">14</text>
<text x="79" y="50.2">1</text>
<text x="82.8" y="50.2">3</text>
<text x="86.6" y="50.2">5</text>
<text x="106.3" y="50.2">1</text>
<text x="110.1" y="50.2">3</text>
<text x="113.9" y="50.2">5</text>
<text x="141.2" y="50.2">1</text>
<text x="145" y="50.2">3</text>
<text x="148.8" y="50.2">5</text>
<text x="25.3" y="54">A1</text>
<text x="29.1" y="54">A4</text>
<text x="40.4" y="54">T1</text>
<text x="44.2" y="54">T2</text>
<text x="47.9" y="54">T3</text>
<text x="79" y="54.9">2</text>
<text x="82.8" y="54.9">4</text>
<text x="86.6" y="54.9">6</text>
<text x="106.3" y="54.9">2</text>
<text x="110.1" y="54.9">4</text>
<text x="113.9" y="54.9">6</text>
<text x="135.9" y="54.4">/17.1</text>
<text x="141.2" y="54.9">2</text>
<text x="145" y="54.9">4</text>
<text x="148.8" y="54.9">6</text>
<text x="41.3" y="63.4">1</text>
<text x="45.1" y="63.4">3</text>
<text x="48.9" y="63.4">5</text>
<text x="41.3" y="68.1">2</text>
<text x="45.1" y="68.1">4</text>
<text x="48.9" y="68.1">6</text>
<text x="79" y="71">x1</text>
<text x="82.8" y="71">x1</text>
<text x="86.6" y="71">x1</text>
<text x="106.3" y="69.6">U1</text>
<text x="110.1" y="69.6">V1</text>
<text x="113.9" y="69.6">W1</text>
<text x="141.2" y="70">U1</text>
<text x="145" y="70">V1</text>
<text x="148.8" y="70">W1</text>
<text x="41.3" y="74.7">x1</text>
<text x="45.1" y="74.7">x1</text>
<text x="48.9" y="74.7">x1</text>
<text x="69.9" y="76.6">色组7加热器</text>
<text x="74.3" y="75.1">12KW</text>
<text x="79" y="75.6">x2</text>
<text x="82.8" y="75.6">x2</text>
<text x="86.6" y="75.6">x2</text>
<text x="97.2" y="76.6">色组7鼓风机</text>
<text x="97.8" y="75.1">380V 2.2KW</text>
<text x="113.9" y="77">PE</text>
<text x="132.1" y="77">色组7引风机</text>
<text x="132.7" y="75.6">380V 1.5KW</text>
<text x="148.8" y="77.5">PE</text>
<text x="33.4" y="80.3">色组7红外</text>
<text x="37.2" y="78.9">6KW</text>
<text x="41.3" y="79.4">x2</text>
<text x="45.1" y="79.4">x2</text>
<text x="48.9" y="79.4">x2</text>
<text x="113.9" y="78">1</text>
<text x="148.8" y="78.5">1</text>
<text x="13.3" y="86.6">/</text>
<text x="13.3" y="91.3">/</text>
<text x="14.1" y="111.1">19.0 /</text>
<text x="14.1" y="114.9">19.0 /</text>
<text x="14.8" y="118.6">1.1 /</text>
<text x="43.2" y="124.7">1</text>
<text x="46.9" y="124.7">3</text>
<text x="50.7" y="124.7">5</text>
<text x="54.4" y="124.9">13</text>
<text x="86.1" y="124.7">1</text>
<text x="89.9" y="124.7">3</text>
<text x="93.6" y="124.7">5</text>
<text x="97.3" y="124.9">13</text>
<text x="165.7" y="124.7">1</text>
<text x="169.5" y="124.7">3</text>
<text x="173.3" y="124.7">5</text>
<text x="177" y="124.9">13</text>
<text x="219.5" y="124.7">1</text>
<text x="223.3" y="124.7">3</text>
<text x="227" y="124.7">5</text>
<text x="230.8" y="124.9">13</text>
<text x="34.4" y="129.3">4-6.3A</text>
<text x="53" y="130.6">/8.1</text>
<text x="54.4" y="128.7">14</text>
<text x="77.3" y="129.3">2.5-4A</text>
<text x="95.9" y="130.6">/8.5</text>
<text x="97.3" y="128.7">14</text>
<text x="157" y="129.3">4-6.3A</text>
<text x="175.6" y="130.6">/8.1</text>
<text x="177" y="128.7">14</text>
<text x="210.7" y="129.3">2.5-4A</text>
<text x="229.3" y="130.6">/8.5</text>
<text x="230.8" y="128.7">14</text>
<text x="43.2" y="132.4">2</text>
<text x="46.9" y="132.4">4</text>
<text x="50.7" y="132.4">6</text>
<text x="86.1" y="132.4">2</text>
<text x="89.9" y="132.4">4</text>
<text x="93.6" y="132.4">6</text>
<text x="165.7" y="132.4">2</text>
<text x="169.5" y="132.4">4</text>
<text x="173.3" y="132.4">6</text>
<text x="219.5" y="132.4">2</text>
<text x="223.3" y="132.4">4</text>
<text x="227" y="132.4">6</text>
<text x="43.2" y="141.7">1</text>
<text x="46.9" y="141.7">3</text>
<text x="50.7" y="141.7">5</text>
<text x="57.8" y="141.7">1</text>
<text x="61.6" y="141.7">3</text>
<text x="65.3" y="141.7">5</text>
<text x="86.1" y="141.7">1</text>
<text x="89.9" y="141.7">3</text>
<text x="93.6" y="141.7">5</text>
<text x="101.6" y="141.7">1</text>
<text x="105.4" y="141.7">3</text>
<text x="109.2" y="141.7">5</text>
<text x="165.7" y="141.7">1</text>
<text x="169.5" y="141.7">3</text>
<text x="173.3" y="141.7">5</text>
<text x="180.4" y="141.7">1</text>
<text x="184.2" y="141.7">3</text>
<text x="187.9" y="141.7">5</text>
<text x="219.5" y="141.7">1</text>
<text x="223.3" y="141.7">3</text>
<text x="227" y="141.7">5</text>
<text x="235.1" y="141.7">1</text>
<text x="238.8" y="141.7">3</text>
<text x="242.6" y="141.7">5</text>
<text x="37.8" y="145.8">/18.2</text>
<text x="43.2" y="146.3">2</text>
<text x="46.9" y="146.3">4</text>
<text x="50.7" y="146.3">6</text>
<text x="52.5" y="145.8">/18.2</text>
<text x="57.8" y="146.3">2</text>
<text x="61.3" y="144.1">A16</text>
<text x="61.6" y="146.3">4</text>
<text x="65.3" y="146.3">6</text>
<text x="80.7" y="145.8">/18.2</text>
<text x="86.1" y="146.3">2</text>
<text x="89.9" y="146.3">4</text>
<text x="93.6" y="146.3">6</text>
<text x="96.3" y="145.8">/18.3</text>
<text x="101.6" y="146.3">2</text>
<text x="105.4" y="146.3">4</text>
<text x="109.2" y="146.3">6</text>
<text x="160.4" y="145.8">/18.4</text>
<text x="165.7" y="146.3">2</text>
<text x="169.5" y="146.3">4</text>
<text x="173.3" y="146.3">6</text>
<text x="175" y="145.8">/18.5</text>
<text x="180.4" y="146.3">2</text>
<text x="184.2" y="146.3">4</text>
<text x="187.9" y="146.3">6</text>
<text x="214.2" y="145.8">/18.5</text>
<text x="219.5" y="146.3">2</text>
<text x="223.3" y="146.3">4</text>
<text x="227" y="146.3">6</text>
<text x="229.7" y="145.8">/18.5</text>
<text x="235.1" y="146.3">2</text>
<text x="238.8" y="146.3">4</text>
<text x="242.6" y="146.3">6</text>
<text x="43.2" y="157.7">U1</text>
<text x="46.9" y="157.7">V1</text>
<text x="50.7" y="157.7">W1</text>
<text x="86.1" y="157.7">U1</text>
<text x="89.9" y="157.7">V1</text>
<text x="93.6" y="157.7">W1</text>
<text x="165.7" y="157.7">U1</text>
<text x="169.5" y="157.7">V1</text>
<text x="173.3" y="157.7">W1</text>
<text x="219.5" y="157.7">U1</text>
<text x="223.3" y="157.7">V1</text>
<text x="227" y="157.7">W1</text>
<text x="34.7" y="163.3">380V 2.2KW</text>
<text x="35.3" y="164.7">A升降电机</text>
<text x="50.7" y="165.2">PE</text>
<text x="76.9" y="163.3">380V 0.75KW</text>
<text x="78.2" y="164.7">A夹紧电机</text>
<text x="93.6" y="165.2">PE</text>
<text x="157.2" y="163.3">380V 2.2KW</text>
<text x="157.9" y="164.7">B升降电机</text>
<text x="173.3" y="165.2">PE</text>
<text x="210.4" y="163.3">380V 0.75KW</text>
<text x="211.6" y="164.7">B夹紧电机</text>
<text x="227" y="165.2">PE</text>
</g>
</svg>
